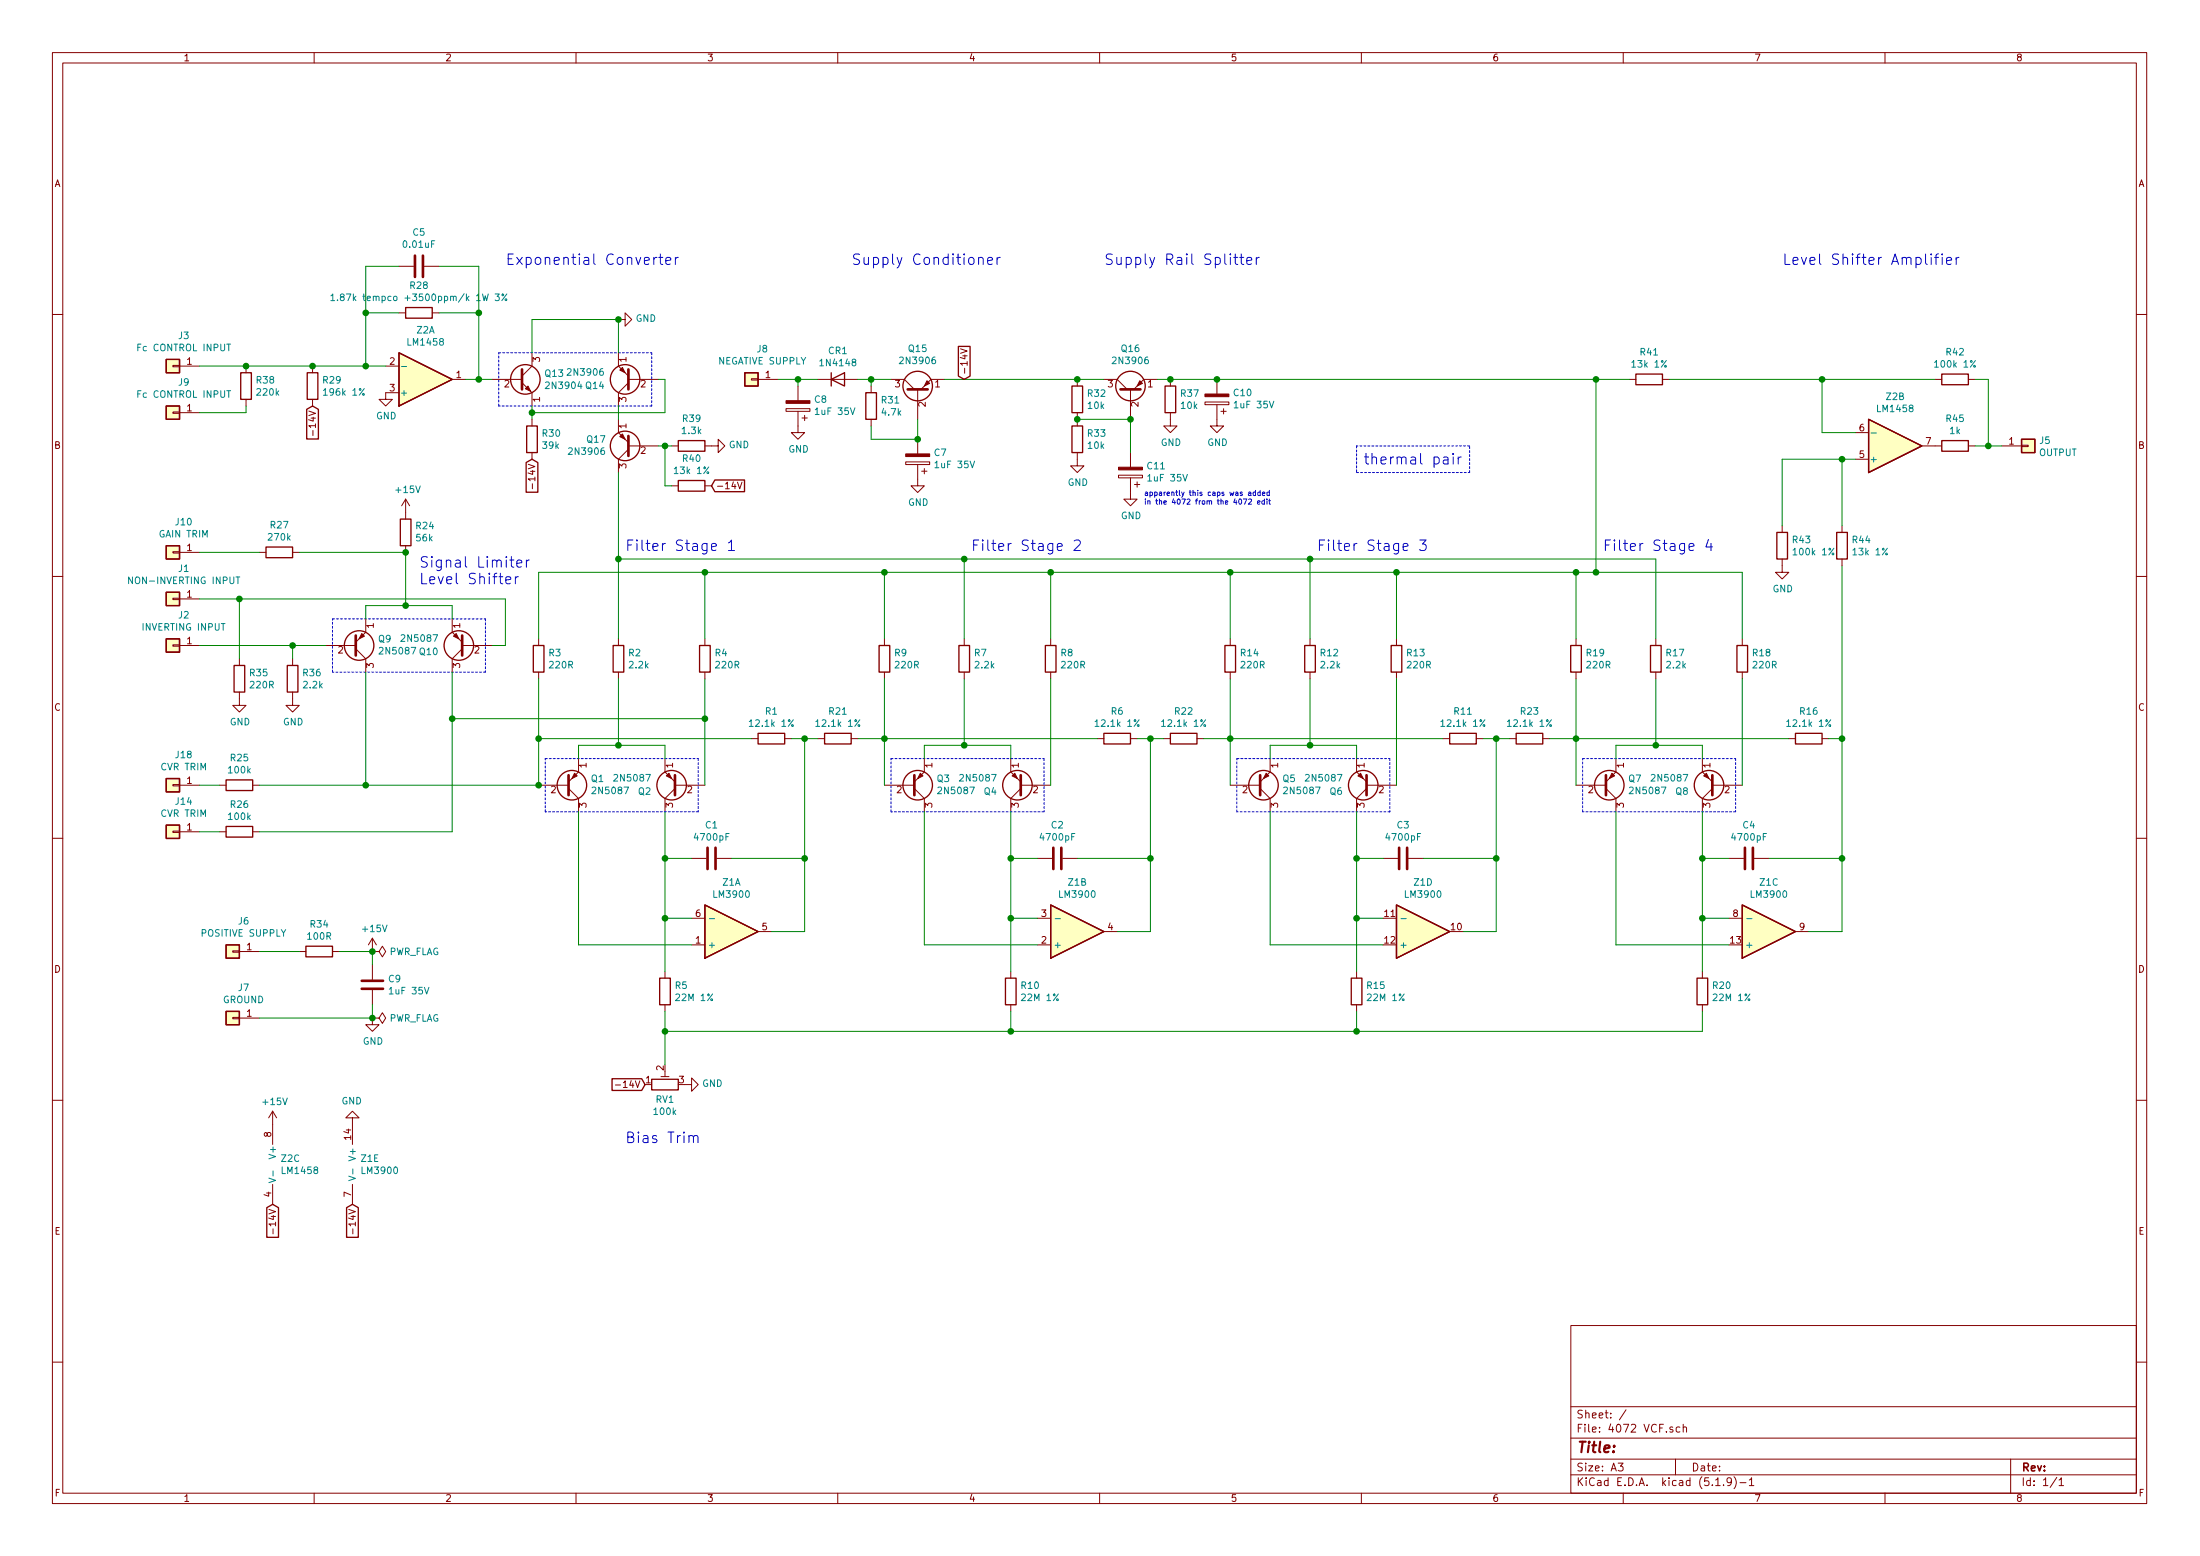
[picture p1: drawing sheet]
<svg xmlns="http://www.w3.org/2000/svg" width="420mm" height="297mm" viewBox="0 0 420 297" stroke-linecap="round" stroke-linejoin="round" font-family="sans-serif">
<g fill="none" stroke="#840000" stroke-width=".19">
<path d="M10 10h400v277h-400zM12 12h396v273.1h-396zM60 10v2M110 10v2M160 10v2M210 10v2M260 10v2M310 10v2M360 10v2M76.2 59.7h1.3M76.2 50.8h2.8M81 50.8h2.8"/>
<path d="M82.5 59.7h1.3M10 60h2M33 69.8h1.3v.2h-1.3zM33 78.6h1.3v.3h-1.3zM34.3 69.9h3.8M34.3 78.8h3.8M47 69.9v1.3M47 76.2v1.3M59.7 69.9v1.3M59.7 76.2v1.3M73.7 69.9h2.5M76.2 75h-2.5v1.2h1.2l-1.2 1.3-1.3-1.3h1.3"/>
<path d="M86.4 72.4h2.5M94 72.4h5.7M99.7 73.1l1.9 1.9v2.5M101.6 67.3v2.6l-1.9 1.9M118.1 67.3v2.6l1.9 1.9M118.1 61h1.3v-1.3l1.2 1.3-1.2 1.3v-1.3M120 72.4h5.7M120 73.1l-1.9 1.9v2.5M143.5 72.3h1.3v.3h-1.3zM144.8 72.4h3.8M150.1 78h4.6v.5h-4.6zM152.4 78.5v4.1h1.3l-1.3 1.3-1.3-1.3h1.3"/>
<path d="M152.4 73.7v2.8M153.2 79.8h1M153.7 79.3v1M156.2 72.4h7.6M166.4 73.7v1.3M170.2 72.4h2.5l1.9 1.9M175.3 74.3v5.7M180.3 72.4h-2.5l-1.9 1.9M183.4 66.6l1.3 .4-1.3 .4M205.7 72.4v1.3M205.7 78.8v2.5M210.8 72.4h2.6l1.9 1.9"/>
<path d="M215.9 74.3v5.7M221 72.4h-2.6l-1.9 1.9M223.5 78.8v2.5h1.3l-1.3 1.3-1.3-1.3h1.3M223.5 72.4v1.3M230.1 76.7h4.6v.6h-4.6zM232.4 77.3v4h1.3l-1.3 1.3-1.3-1.3h1.3M232.4 72.4v2.8M233.2 78.5h1M233.7 78v1M311.1 72.4h1.3M317.5 72.4h1.3M369.6 72.4h1.2"/>
<path d="M375.9 72.4h1.3M408 60h2M59.8 82.2v.9M77.5 95.3v3.8M77.5 95.3l-.8 1.3M77.5 95.3l.7 1.3M101.6 80v1.3M101.6 86.4v1.3M101.7 92.3v1M118.1 80v2.6l1.9 1.9M120 85.8l-1.9 1.9v2.5M120 85.1h5.7"/>
<path d="M128.3 85.1h1.2M128.3 92.7h1.2M134.6 85.1h2.6v-1.2l1.2 1.2-1.2 1.3v-1.3M134.6 92.7h1.3M140.8 92l.5 1.3 .4-1.3M166.4 80v1.3M173 88.2h4.5v.5h-4.5zM175.3 88.7v4h1.2l-1.2 1.3-1.3-1.3h1.3M175.3 83.9v2.8M176 90h1M176.5 89.4v1.1M205.7 86.4v2.5h1.3l-1.3 1.3-1.2-1.3h1.2"/>
<path d="M213.6 90.7h4.6v.5h-4.6zM215.9 91.2v4.1h1.3l-1.3 1.3-1.3-1.3h1.3M215.9 86.4v2.8M216.7 92.5h1M217.2 92v1M354.3 87.7h2.6M354.3 82.6h2.6M367 85.1h3.8M375.9 85.1h1.3M382.3 85.1h3.8M386.1 85h1.2v.3h-1.2zM10 110h2"/>
<path d="M33 114.2h1.3v.3h-1.3zM33 105.3h1.3v.3h-1.3zM34.3 105.4h3.8M34.3 114.3h3.8M49.5 105.4h1.3M55.9 105.4h1.2M69.8 118.1v2.6l-1.9 1.9M77.5 104.2v1.2M86.4 118.1v2.6l1.9 1.9M340.4 106.7v2.6h1.2l-1.2 1.2-1.3-1.2h1.3M340.4 100.4v1.2M351.8 100.4v1.2"/>
<path d="M351.8 106.7v1.3M408 110h2M33 123.1h1.3v.3h-1.3zM34.3 123.2h3.8M45.7 132.1v2.6h1.3l-1.3 1.2-1.3-1.2h1.3M45.7 125.8v1.2M55.9 132.1v2.6h1.2l-1.2 1.2-1.3-1.2h1.3M55.9 125.8v1.2M62.2 123.2h5.7M67.9 123.9l1.9 1.9v2.5M88.3 123.2h5.7M88.3 123.9l-1.9 1.9v2.5"/>
<path d="M102.9 122v1.2M102.9 128.3v1.3M118.1 122v1.2M118.1 128.3v1.3M134.6 122v1.2M134.6 128.3v1.3M168.9 122v1.2M168.9 128.3v1.3M184.1 122v1.2M184.1 128.3v1.3M200.7 122v1.2M200.7 128.3v1.3"/>
<path d="M234.9 122v1.2M234.9 128.3v1.3M250.2 122v1.2M250.2 128.3v1.3M266.7 122v1.2M266.7 128.3v1.3M301 122v1.2M301 128.3v1.3M316.2 122v1.2M316.2 128.3v1.3M332.7 122v1.2M332.7 128.3v1.3"/>
<path d="M33 149.8h1.3v.2h-1.3zM33 158.7h1.3v.2h-1.3zM34.3 149.9h3.8M34.3 158.8h3.8M41.9 149.9h1.3M41.9 158.8h1.3M48.3 149.9h1.2M48.3 158.8h1.2M102.9 149.9h5.7M108.6 150.5l1.9 1.9v2.6M110.5 144.8v2.6l-1.9 1.9M127 144.8v2.6l1.9 1.9"/>
<path d="M128.9 149.9h5.7M128.9 150.5l-1.9 1.9v2.6M143.5 141h1.3M149.9 141h1.2M156.2 141h1.3M162.6 141h1.2M168.9 149.9h5.7M174.6 150.5l1.9 1.9v2.6M176.5 144.8v2.6l-1.9 1.9M193 144.8v2.6l1.9 1.9M194.9 149.9h5.8M194.9 150.5l-1.9 1.9v2.6"/>
<path d="M209.5 141h1.3M215.9 141h1.3M222.2 141h1.3M228.6 141h1.3M234.9 149.9h5.8M240.7 150.5l1.9 1.9v2.6M242.6 144.8v2.6l-1.9 1.9M259.1 144.8v2.6l1.9 1.9M261 149.9h5.7M261 150.5l-1.9 1.9v2.6M275.6 141h1.3M281.9 141h1.3"/>
<path d="M288.3 141h1.3M294.6 141h1.3M301 149.9h5.7M306.7 150.5l1.9 1.9v2.6M308.6 144.8v2.6l-1.9 1.9M325.1 144.8v2.6l1.9 1.9M327 149.9h5.7M327 150.5l-1.9 1.9v2.6M341.6 141h1.3M348 141h1.2M10 160h2M71.1 179.1l-.7 1.3"/>
<path d="M71.1 179.1v2.5M71.1 179.1l.8 1.3M132.1 163.9h2.8M132.1 175.3h2.5M136.9 163.9h2.8M144.8 177.8h2.5M198.1 163.9h2.8M198.1 175.3h2.6M202.9 163.9h2.8M210.8 177.8h2.6M264.2 163.9h2.8M269 163.9h2.8"/>
<path d="M330.2 163.9h2.8M330.2 175.3h2.5M335 163.9h2.8M342.9 177.8h2.5M408 160h2M44.4 181.5h1.3v.3h-1.3zM44.4 194.2h1.3v.3h-1.3zM45.7 181.6h3.8M45.7 194.3h3.8M57.1 181.6h1.3M63.5 181.6h1.3M71.1 194.3h1.3l.6-1 .7 1-.7 1.1-.6-1.1"/>
<path d="M71.1 194.3h.1M71.1 181.6h1.3l.6-1 .7 1-.7 1.1-.6-1.1M71.1 181.6h.1M71.1 194.3v1.3h1.3l-1.3 1.3-1.3-1.3h1.3M71.1 184.2v2.8M71.1 189v2.8M127 185.5v1.2M127 191.8v1.3M132.1 180.4h2.5M193 185.5v1.2M193 191.8v1.3M198.1 180.4h2.6"/>
<path d="M259.1 185.5v1.2M259.1 191.8v1.3M325.1 185.5v1.2M325.1 191.8v1.3M10 210h2M52.1 212.1l-.8 1.3M52.1 212.1v6.4M52.1 212.1l.7 1.3M67.3 213.4h1.3l-1.3-1.3-1.3 1.3h1.3v5.1M117.5 207.1h1M126.2 205.5h1.6M127 204.5v1"/>
<path d="M130.8 207h1.3v-1.2l1.2 1.2-1.2 1.3v-1.3M408 210h2M52.1 226.1v3.8M52.1 234.6v.9M67.3 226.1v3.8M67.4 234.6v.9M300 253h108v32.1h-108zM10 260h2M300 278.5h108M300 274.5h108M300 268.5h108M309 279.3h1l-.5 .6 .4 .1v.7l-.2 .1-.7-.1"/>
<path d="M310.5 269.1l-1.2 2M319.5 272.5l-.4-.1-.2 .2 .1 .2 .5 .2v.3h-.6M320 278.5v3M320.8 272.5l-.4-.1-.3 .3 .1 .6 .2 .1 .4-.1M321.5 272.5l.2-.1 .3 .1 .1 .9M321.5 271.9v1.5M384 278.5v6.6M408 260h2M60 285.1v1.9M110 285.1v1.9M160 285.1v1.9M210 285.1v1.9"/>
<path d="M260 285.1v1.9M300 281.5h108M310 285.1v1.9M327.7 283.6h.8M329.2 283.5v.1M330.7 282.7l-.3 .3h-.5l-.1-.3 .1-.5 .5-.1 .3 .3-.1 .8-.3 .4h-.4M331.2 281.9a1.71 1.71 0 0 1 0 2.3M332.3 283h1.2M334.1 282.5l.4-.4v1.5M334.1 283.6h.8M360 285.1v1.9M392.8 282l-1.3 2"/>
<path d="M393.2 282.5l.5-.4v1.5M393.2 283.6h.9"/>
</g>
<g fill="none" stroke="#840000" stroke-width=".25">
<path d="M77.5 58.7h5v2h-5zM31.7 68.6h2.6v2.6h-2.6zM31.7 77.5h2.6v2.5h-2.6zM46 71.2h2v5h-2zM58.6 78.1l1.1-.6 1.1 .6v5.7h-2.2zM58.7 71.2h2v5h-2zM76.2 67.3l10.2 5.1-10.2 5.1zM142.2 71.2h2.6v2.5h-2.6zM158.7 72.4l2.6-1.2v2.5zM158.7 71.2v2.5M165.4 75h2v5h-2zM183 66.1h2.3v5.7l-1.2 .6-1.1-.6z"/>
<path d="M204.7 73.7h2.1v5.1h-2.1zM222.5 73.7h2v5.1h-2zM312.4 71.4h5.1v2h-5.1zM370.8 71.4h5.1v2h-5.1zM76.5 99.1h2v5.1h-2zM100.5 88.3l1.1-.6 1.1 .6v5.7h-2.2zM100.6 81.3h2v5.1h-2zM129.5 84.1h5.1v2h-5.1zM129.5 91.7h5.1v2.1h-5.1zM136.5 91.6h5.7v2.3h-5.7l-.6-1.2zM204.7 81.3h2.1v5.1h-2.1zM356.9 80l10.1 5.1-10.1 5.1z"/>
<path d="M370.8 84.1h5.1v2h-5.1zM386.1 83.9h2.5v2.5h-2.5zM31.7 113.1h2.6v2.5h-2.6zM31.7 104.2h2.6v2.5h-2.6zM50.8 104.4h5.1v2.1h-5.1zM339.3 101.6h2.1v5.1h-2.1zM350.8 101.6h2v5.1h-2zM31.7 122h2.6v2.5h-2.6zM44.7 127h2v5.1h-2zM54.9 127h2v5.1h-2zM101.9 123.2h2v5.1h-2zM117.1 123.2h2v5.1h-2z"/>
<path d="M133.6 123.2h2v5.1h-2zM144.8 140h5.1v2h-5.1zM157.5 140h5.1v2h-5.1zM167.9 123.2h2v5.1h-2zM183.1 123.2h2.1v5.1h-2.1zM199.6 123.2h2.1v5.1h-2.1zM210.8 140h5.1v2h-5.1zM223.5 140h5.1v2h-5.1zM233.9 123.2h2.1v5.1h-2.1zM249.2 123.2h2v5.1h-2zM265.7 123.2h2v5.1h-2zM276.9 140h5v2h-5z"/>
<path d="M289.6 140h5v2h-5zM300 123.2h2v5.1h-2zM315.2 123.2h2v5.1h-2zM331.7 123.2h2.1v5.1h-2.1zM342.9 140h5.1v2h-5.1zM31.7 148.6h2.6v2.6h-2.6zM31.7 157.5h2.6v2.6h-2.6zM43.2 157.8h5.1v2h-5.1zM43.2 148.9h5.1v2h-5.1zM134.6 172.8l10.2 5-10.2 5.1zM200.7 172.8l10.1 5-10.1 5.1zM266.7 172.8l10.2 5-10.2 5.1z"/>
<path d="M332.7 172.8l10.2 5-10.2 5.1zM43.2 180.4h2.5v2.5h-2.5zM43.2 193.1h2.5v2.5h-2.5zM58.4 180.6h5.1v2.1h-5.1zM126 186.7h2v5.1h-2zM192 186.7h2.1v5.1h-2.1zM258.1 186.7h2v5.1h-2zM324.1 186.7h2v5.1h-2zM116.9 205.9h5.7l.6 1.1-.6 1.2h-5.7zM124.5 206h5v2.1h-5zM51 230.5l1.1-.6 1.1 .6v5.7h-2.2zM66.2 230.5l1.1-.6 1.1 .6v5.7h-2.2z"/>
<circle cx="100.3" cy="72.4" r="2.82"/>
<circle cx="119.4" cy="72.4" r="2.82"/>
<circle cx="175.3" cy="73.7" r="2.82"/>
<circle cx="215.9" cy="73.7" r="2.82"/>
<circle cx="119.4" cy="85.1" r="2.82"/>
<circle cx="68.6" cy="123.2" r="2.82"/>
<circle cx="87.6" cy="123.2" r="2.82"/>
<circle cx="109.2" cy="149.9" r="2.82"/>
<circle cx="128.3" cy="149.9" r="2.82"/>
<circle cx="175.3" cy="149.9" r="2.82"/>
<circle cx="194.3" cy="149.9" r="2.82"/>
<circle cx="241.3" cy="149.9" r="2.82"/>
<circle cx="260.3" cy="149.9" r="2.82"/>
<circle cx="307.3" cy="149.9" r="2.82"/>
<circle cx="326.4" cy="149.9" r="2.82"/>
</g>
<g fill="none" stroke="#840000" stroke-width=".51">
<path d="M79.2 48.8v4.1M80.8 48.8v4.1M99.7 70.5v3.8M120 70.5v3.8M173.4 74.3h3.8M214 74.3h3.8M120 83.2v3.8M67.9 121.3v3.8M88.3 121.3v3.8M108.6 148v3.8M128.9 148v3.8M174.6 148v3.8"/>
<path d="M194.9 148v3.8M240.7 148v3.8M261 148v3.8M306.7 148v3.8M327 148v3.8M135.1 161.8v4.1M136.7 161.8v4.1M201.2 161.8v4.1M202.7 161.8v4.1M267.2 161.8v4.1M268.7 161.8v4.1M333.2 161.8v4.1"/>
<path d="M334.8 161.8v4.1M69.1 188.8h4.1M69.1 187.2h4.1"/>
</g>
<g fill="#840000" stroke="#840000" stroke-width=".19">
<path d="M241.8 147.6l.5 .5-1 .5z"/>
<path d="M230.1 75.2h4.6v.5h-4.6z"/>
<path d="M259.3 148.1l.5-.5 .5 1z"/>
<path d="M307.8 147.6l.6 .5-1.1 .5z"/>
<path d="M325.4 148.1l.5-.5 .5 1z"/>
<path d="M150.1 76.5h4.6v.5h-4.6z"/>
<path d="M173 86.7h4.5v.5h-4.5z"/>
<path d="M69.1 120.9l.5 .5-1 .6z"/>
<path d="M86.6 121.4l.5-.5 .5 1.1z"/>
<path d="M213.6 89.2h4.6v.5h-4.6z"/>
<path d="M217.7 72.7l.5 .5-1 .5z"/>
<path d="M118.4 70.6l.5-.5 .5 1.1z"/>
<path d="M127.3 148.1l.5-.5 .5 1z"/>
<path d="M109.7 147.6l.5 .5-1 .5z"/>
<path d="M100.3 74.2l.5-.5 .5 1z"/>
<path d="M193.3 148.1l.5-.5 .5 1z"/>
<path d="M175.8 147.6l.5 .5-1 .5z"/>
<path d="M118.4 83.3l.5-.5 .5 1.1z"/>
<path d="M177 72.7l.5 .5-1 .5z"/>
</g>
<g fill="none" stroke="#008484" stroke-width=".19">
<path d="M63.2 56.5l.4-.4v1.3M63.2 57.4h.7M64.5 57.3v.1M65.3 56.7l-.3-.1v-.4l.5-.1 .2 .3v.2l-.6 .1-.1 .2v.4l.3 .1 .3-.1 .1-.1v-.3l-.2-.2M94.6 56.1h.8l-.5 .5 .4 .1v.6l-.2 .1-.5-.1M95.9 56.2h.2v.2h-.2zM96.8 56.1l-1 1.3M76.7 70h1M357.4 82.7h.9M25.3 110.1v1.3l-.7-1.3v1.3M45.1 110.1h.7M143.1 137.8l.4-.4v1.3"/>
<path d="M143.1 138.7h.7M151.5 137.4l-1 1.3M155.8 137.8l.4-.4v1.3M155.8 138.7h.7M164.2 137.4l-1 1.3M209.1 137.8l.4-.4v1.3M209.1 138.7h.8M217.6 137.4l-1 1.3M221.8 137.8l.4-.4v1.3M221.8 138.7h.8M230.3 137.4l-1 1.3M275.2 137.8l.3-.4v1.3"/>
<path d="M275.2 138.7h.7M283.6 137.4l-1 1.3M287.9 137.8l.3-.4v1.3M287.9 138.7h.7M296.3 137.4l-1 1.3M341.2 137.8l.4-.4v1.3M341.2 138.7h.8M349.6 137.4l-.9 1.3M135.5 175.4h1M201.5 175.4h1M267.6 175.4h1M333.6 175.4h1"/>
<path d="M51.4 224.9l1.2 .4-1.2 .5M52.1 223.5v1M66.6 224.5l1.3 .5-1.3 .4M67.4 223.2v.9"/>
<circle cx="96.6" cy="57.2" r=".18"/>
<circle cx="151.3" cy="138.5" r=".18"/>
<circle cx="164" cy="138.5" r=".18"/>
<circle cx="217.4" cy="138.5" r=".18"/>
<circle cx="230.1" cy="138.5" r=".18"/>
<circle cx="283.4" cy="138.5" r=".18"/>
<circle cx="296.1" cy="138.5" r=".18"/>
<circle cx="349.5" cy="138.5" r=".18"/>
</g>
<g fill="#ffffc2" stroke="#ffffc2" stroke-width=".19">
<path d="M142.2 71.2h2.6v2.5h-2.6z"/>
<path d="M356.9 80l10.1 5.1-10.1 5.1z"/>
<path d="M76.2 67.3l10.2 5.1-10.2 5.1z"/>
<path d="M31.7 113.1h2.6v2.5h-2.6z"/>
<path d="M31.7 122h2.6v2.5h-2.6z"/>
<path d="M31.7 148.6h2.6v2.6h-2.6z"/>
<path d="M31.7 157.5h2.6v2.6h-2.6z"/>
<path d="M43.2 180.4h2.5v2.5h-2.5z"/>
<path d="M43.2 193.1h2.5v2.5h-2.5z"/>
<path d="M386.1 83.9h2.5v2.5h-2.5z"/>
<path d="M31.7 68.6h2.6v2.6h-2.6z"/>
<path d="M31.7 77.5h2.6v2.5h-2.6z"/>
<path d="M134.6 172.8l10.2 5-10.2 5.1z"/>
<path d="M200.7 172.8l10.1 5-10.1 5.1z"/>
<path d="M332.7 172.8l10.2 5-10.2 5.1z"/>
<path d="M266.7 172.8l10.2 5-10.2 5.1z"/>
<path d="M31.7 104.2h2.6v2.5h-2.6z"/>
</g>
<g fill="none" stroke="#0000c2" stroke-width=".19" stroke-dasharray=".4 .4">
<path d="M95.2 67.3h29.3M95.2 77.5v-10.2M124.5 77.5h-29.3M124.5 67.3v10.2M259.1 85.1v5.1M259.1 90.2h21.6M280.7 90.2v-5.1M280.7 85.1h-21.6M63.5 118.1h29.2M92.7 118.1v10.2M63.5 128.3v-10.2M92.7 128.3h-29.2"/>
<path d="M104.1 144.8h29.2M104.1 155v-10.2M133.3 144.8v10.2M133.3 155h-29.2M170.2 144.8h29.2M170.2 155v-10.2M199.4 144.8v10.2M199.4 155h-29.2M236.2 144.8h29.2M236.2 155v-10.2M265.4 144.8v10.2M265.4 155h-29.2"/>
<path d="M302.3 155v-10.2M302.3 144.8h29.2M331.5 155h-29.2M331.5 144.8v10.2"/>
</g>
<g fill="none" stroke="#008400" stroke-width=".19">
<path d="M69.8 59.7h6.4M76.2 50.8h-6.4v19.1M83.8 50.8h7.6v21.6M83.8 59.7h7.6M38.1 69.9h35.6M47 77.5v1.3h-8.9M88.9 72.4h5.1M101.6 67.3v-6.3h16.5v6.3M101.6 77.5v2.5M118.1 77.5v2.5M125.7 72.4h1.3v6.4h-25.4M148.6 72.4h7.6"/>
<path d="M152.4 72.4v1.3M163.8 72.4h6.4M166.4 72.4v1.3M180.3 72.4h30.5M221 72.4h90.1M304.8 72.4v36.9M318.8 72.4h50.8M348 72.4v10.2h6.3M377.2 72.4h2.5v12.7M118.1 90.2v31.8M125.7 85.1h2.6M127 85.1v7.6h1.3"/>
<path d="M175.3 80v3.9h-8.9v-2.6M205.7 80h10.2v6.4M351.8 87.7v12.7M354.3 87.7h-13.9v12.7M377.2 85.1h5.1M38.1 114.3h58.4v8.9h-2.5M38.1 105.4h11.4M45.7 114.3v11.5M57.1 105.4h20.4v10.2M69.8 118.1v-2.5h16.6v2.5M118.1 106.7h198.1v15.3M134.6 109.3v12.7"/>
<path d="M168.9 109.3v12.7M184.1 106.7v15.3M200.7 109.3v12.7M234.9 109.3v12.7M250.2 106.7v15.3M266.7 109.3v12.7M301 109.3v12.7M351.8 108v69.8h-6.4M38.1 123.2h24.1M55.9 123.2v2.6M69.8 128.3v21.6M86.4 128.3v30.5h-36.9"/>
<path d="M86.4 137.2h48.2M102.9 122v-12.7h229.8v12.7M102.9 129.6v20.3h-53.4M118.1 129.6v12.7M134.6 129.6v20.3M168.9 129.6v20.3M184.1 129.6v12.7M200.7 129.6v20.3M234.9 129.6v20.3M250.2 129.6v12.7M266.7 129.6v20.3M301 129.6v20.3"/>
<path d="M316.2 129.6v12.7M332.7 129.6v20.3M38.1 158.8h3.8M38.1 149.9h3.8M102.9 141h40.6M110.5 144.8v-2.5h16.5v2.5M110.5 155v25.4h21.6M127 155v30.5M151.1 141h5.1M153.7 141v36.8h-6.4M163.8 141h45.7M176.5 144.8v-2.5h16.5v2.5"/>
<path d="M176.5 155v25.4h21.6M193 155v30.5M217.2 141h5M219.7 141v36.8h-6.3M229.9 141h45.7M242.6 144.8v-2.5h16.5v2.5M242.6 155v25.4h21.6M259.1 155v30.5M283.2 141h5.1M285.7 141v36.8h-6.3M295.9 141h45.7M308.6 155v25.4h21.6"/>
<path d="M308.6 144.8v-2.5h16.5v2.5M325.1 155v30.5M349.2 141h2.6M127 163.9h5.1M127 175.3h5.1M139.7 163.9h14M193 163.9h5.1M193 175.3h5.1M205.7 163.9h14M259.1 163.9h5.1M259.1 175.3h5.1M271.8 163.9h13.9"/>
<path d="M325.1 163.9h5.1M325.1 175.3h5.1M337.8 163.9h14M49.5 181.6h7.6M64.8 181.6h6.3v2.6M71.1 191.8v2.5h-21.6M127 193.1v10.1M193 193.1v3.8M259.1 193.1v3.8M325.1 193.1v3.8h-198.1"/>
</g>
<g fill="none" stroke="#0000c2" stroke-width=".19">
<path d="M125.5 49.1l-.4 .1-.2 .3M125.8 49.1h.8M126.1 48.5v1.7l.1 .2 .4 .1M127.2 49.8l.9-.2-.1-.4-.5-.1-.3 .3 .1 1 .2 .1 .5-.1M129 49.1v1.4M129.5 49.1l-.3 .1-.2 .3M186.9 49.3a.52 .52 0 0 1 .8-.1l.1 1.3M188.6 49.8l1-.2-.1-.4-.6-.1-.3 .3 .1 1 .2 .1 .6-.1M190.4 49.1v1.4M191 49.1l-.4 .1-.2 .3M235.6 49.1h.8M235.9 48.5v1.7l.1 .2 .4 .1"/>
<path d="M236.8 49.1h.7M237.1 48.5v1.7l.1 .2 .3 .1M238.1 49.8l1-.2-.1-.4-.6-.1-.3 .3 .1 1 .2 .1 .6-.1M239.9 49.1v1.4M240.5 49.1l-.4 .1-.2 .3M368.8 48.5l-.1 .1h.2l-.1-.1v.2M368.8 49.1v1.4M369.5 49.1h.7M370.2 48.5l-.4 .1-.1 .2v1.7M370.9 48.5l-.1 .1h.2l-.1-.1v.2M370.9 49.1v1.4M371.8 49.8l.9-.2-.1-.4-.5-.1-.3 .3 .1 1 .2 .1 .5-.1"/>
<path d="M373.6 49.1v1.4M374.1 49.1l-.3 .1-.2 .3M237.5 95.3h.6l-.4 1M238.5 94h.3l.1 .6M238.5 95.3h.3l.2 .2-.6 .8h.6M238.9 94.2l-.5 .1 .2 .3h.3M239.8 94l-.3-.1-.2 .2 .1 .5h.4M239.8 93.6v1M240.2 95.9l.4-.1v-.2h-.3l-.1 .1v.5h.4M240.7 94l-.3-.1-.2 .2 .1 .5h.4M240.7 93.6v1M241.1 94.3l.5-.1-.1-.2-.3-.1-.1 .2v.5h.4"/>
<path d="M241.5 95.6h-.3l-.2 .2 .1 .4h.4M241.5 95.3v1M242 95.3h.1M242 95.6v.7M242.3 95.6h.3M242.4 94l-.3-.1-.1 .2v.5h.4M242.4 95.3v.8l.2 .2M242.4 93.6v1M275.7 87.3l.2-.1 .6 .1 .1 1.3M276.6 87.7l-.7 .1a.39 .39 0 0 0-.3 .4 .39 .39 0 0 0 .3 .4l.7-.1M277.5 86.6l-.1 .1h.2l-.1-.1v.2M277.5 87.2v1.4"/>
<path d="M278.5 87.2v1.4M279 87.2l-.3 .1-.2 .3M96.6 110.8l1-.2-.1-.4-.6-.1-.3 .3 .1 .9 .2 .1 .6-.1M97.4 106.9h.7M97.7 106.3v1.7v.2l.4 .1M98.4 110.1v1.3M98.7 107.6l1-.2-.1-.4-.6-.1-.3 .3 .1 1 .2 .1 .6-.1M99 110.1l-.4 .1-.2 .3M100.5 106.9v1.4M101.1 106.9l-.4 .1-.2 .3M135.9 104.4l.9-.2-.1-.4-.5-.1-.3 .3 .1 1 .2 .1 .5-.1M139.1 103.6l.6-.5v2"/>
<path d="M139.1 105.1h1.2M205.2 103.3l.3-.2h.4l.3 .2 .1 .3-.1 .3-1.1 1.2h1.2M271.1 103.1h1.3l-.7 .7a.59 .59 0 0 1 .7 .4v.5l-.4 .4h-.6l-.3-.2M326.3 103l-.5 1.4h1.3M326.8 103.7v1.4M131.6 217a.5 .5 0 0 1 .8 .1v1M132.4 217.1l.3-.3 .5 .1 .1 1.2"/>
</g>
<g fill="#008400" stroke="#008400" stroke-width=".25">
<circle cx="285.7" cy="163.9" r=".51"/>
<circle cx="219.7" cy="163.9" r=".51"/>
<circle cx="250.2" cy="106.7" r=".51"/>
<circle cx="101.6" cy="78.8" r=".51"/>
<circle cx="193" cy="175.3" r=".51"/>
<circle cx="91.4" cy="72.4" r=".51"/>
<circle cx="250.2" cy="142.3" r=".51"/>
<circle cx="153.7" cy="163.9" r=".51"/>
<circle cx="304.8" cy="109.3" r=".51"/>
<circle cx="351.8" cy="141" r=".51"/>
<circle cx="69.9" cy="149.9" r=".51"/>
<circle cx="102.9" cy="149.9" r=".51"/>
<circle cx="304.8" cy="72.4" r=".51"/>
<circle cx="134.6" cy="137.2" r=".51"/>
<circle cx="168.9" cy="109.3" r=".51"/>
<circle cx="184.2" cy="106.7" r=".51"/>
<circle cx="351.8" cy="163.9" r=".51"/>
<circle cx="47" cy="69.9" r=".51"/>
<circle cx="193" cy="163.9" r=".51"/>
<circle cx="127" cy="175.3" r=".51"/>
<circle cx="134.6" cy="109.3" r=".51"/>
<circle cx="127" cy="163.9" r=".51"/>
<circle cx="127" cy="85.1" r=".51"/>
<circle cx="118.1" cy="106.7" r=".51"/>
<circle cx="316.2" cy="142.3" r=".51"/>
<circle cx="215.9" cy="80" r=".51"/>
<circle cx="168.9" cy="141" r=".51"/>
<circle cx="153.7" cy="141" r=".51"/>
<circle cx="166.4" cy="72.4" r=".51"/>
<circle cx="348" cy="72.4" r=".51"/>
<circle cx="152.4" cy="72.4" r=".51"/>
<circle cx="77.5" cy="115.6" r=".51"/>
<circle cx="77.5" cy="105.4" r=".51"/>
<circle cx="301" cy="141" r=".51"/>
<circle cx="118.1" cy="61" r=".51"/>
<circle cx="259.1" cy="196.9" r=".51"/>
<circle cx="285.7" cy="141" r=".51"/>
<circle cx="235" cy="141" r=".51"/>
<circle cx="219.7" cy="141" r=".51"/>
<circle cx="71.1" cy="181.6" r=".51"/>
<circle cx="127" cy="196.9" r=".51"/>
<circle cx="175.3" cy="83.9" r=".51"/>
<circle cx="200.7" cy="109.3" r=".51"/>
<circle cx="301" cy="109.3" r=".51"/>
<circle cx="223.5" cy="72.4" r=".51"/>
<circle cx="71.1" cy="194.3" r=".51"/>
<circle cx="205.7" cy="72.4" r=".51"/>
<circle cx="205.7" cy="80" r=".51"/>
<circle cx="325.1" cy="163.9" r=".51"/>
<circle cx="259.1" cy="163.9" r=".51"/>
<circle cx="351.8" cy="87.7" r=".51"/>
<circle cx="91.4" cy="59.7" r=".51"/>
<circle cx="259.1" cy="175.3" r=".51"/>
<circle cx="232.4" cy="72.4" r=".51"/>
<circle cx="102.9" cy="141" r=".51"/>
<circle cx="235" cy="109.3" r=".51"/>
<circle cx="184.2" cy="142.3" r=".51"/>
<circle cx="45.7" cy="114.3" r=".51"/>
<circle cx="86.4" cy="137.2" r=".51"/>
<circle cx="69.9" cy="59.7" r=".51"/>
<circle cx="55.9" cy="123.2" r=".51"/>
<circle cx="325.1" cy="175.3" r=".51"/>
<circle cx="59.7" cy="69.9" r=".51"/>
<circle cx="69.9" cy="69.9" r=".51"/>
<circle cx="379.7" cy="85.1" r=".51"/>
<circle cx="118.1" cy="142.3" r=".51"/>
<circle cx="193" cy="196.9" r=".51"/>
<circle cx="266.7" cy="109.3" r=".51"/>
</g>
<g font-size="2.8" fill="#0000c2">
<text x="96.5" y="50.6">Exponential Converter</text>
<text x="162.6" y="50.6">Supply Conditioner</text>
<text x="210.8" y="50.6">Supply Rail Splitter</text>
<text x="340.4" y="50.6">Level Shifter Amplifier</text>
<text x="260.3" y="88.7">thermal pair</text>
<text x="119.4" y="105.2">Filter Stage 1</text>
<text x="185.4" y="105.2">Filter Stage 2</text>
<text x="251.5" y="105.2">Filter Stage 3</text>
<text x="306.1" y="105.2">Filter Stage 4</text>
<text x="80" y="108.4">Signal Limiter</text>
<text x="80" y="111.5">Level Shifter</text>
<text x="119.4" y="218.2">Bias Trim</text>
</g>
<text font-size="2.8" fill="#840000" x="301" y="277.3">Title:</text>
<g font-size="2.1" fill="#840000">
<text x="301" y="273.5">File: 4072 VCF.sch</text>
<text x="301" y="270.8">Sheet: /</text>
<text x="301" y="280.9">Size: A3</text>
<text x="323" y="280.9">Date:</text>
<text x="386" y="280.9">Rev:</text>
<text x="301" y="283.7">KiCad E.D.A. kicad (5.1.9)-1</text>
<text x="386" y="283.7">Id: 1/1</text>
</g>
<g font-size="1.8" fill="#840000">
<text x="35" y="11.7">1</text>
<text x="85" y="11.7">2</text>
<text x="135" y="11.7">3</text>
<text x="185" y="11.7">4</text>
<text x="235" y="11.7">5</text>
<text x="285" y="11.7">6</text>
<text x="335" y="11.7">7</text>
<text x="385" y="11.7">8</text>
<text x="10.4" y="35.7">A</text>
<text x="408.4" y="35.7">A</text>
<text x="35.7" y="69.6">1</text>
<text x="74.4" y="69.6">2</text>
<text x="103.1" y="69.1" transform="rotate(-90 103.1 69.1)">3</text>
<text x="119.6" y="69.1" transform="rotate(-90 119.6 69.1)">1</text>
<text x="184.8" y="71.6" transform="rotate(-90 184.8 71.6)">-14V</text>
<text x="74.4" y="74.7">3</text>
<text x="87.1" y="72.2">1</text>
<text x="96.3" y="74">2</text>
<text x="103.1" y="76.7" transform="rotate(-90 103.1 76.7)">1</text>
<text x="119.6" y="76.7" transform="rotate(-90 119.6 76.7)">3</text>
<text x="122.4" y="74">2</text>
<text x="146.2" y="72.2">1</text>
<text x="171" y="74">3</text>
<text x="176.8" y="77.7" transform="rotate(-90 176.8 77.7)">2</text>
<text x="178.6" y="74">1</text>
<text x="211.6" y="74">3</text>
<text x="217.4" y="77.7" transform="rotate(-90 217.4 77.7)">2</text>
<text x="219.2" y="74">1</text>
<text x="35.7" y="78.5">1</text>
<text x="60.3" y="82" transform="rotate(-90 60.3 82)">-14V</text>
<text x="119.6" y="81.8" transform="rotate(-90 119.6 81.8)">1</text>
<text x="355.1" y="82.3">6</text>
<text x="10.4" y="85.7">B</text>
<text x="119.6" y="89.4" transform="rotate(-90 119.6 89.4)">3</text>
<text x="122.4" y="86.7">2</text>
<text x="355.1" y="87.4">5</text>
<text x="367.8" y="84.9">7</text>
<text x="383.7" y="84.9">1</text>
<text x="408.4" y="85.7">B</text>
<text x="102.2" y="92.2" transform="rotate(-90 102.2 92.2)">-14V</text>
<text x="136.7" y="93.4">-14V</text>
<text x="35.7" y="105.2">1</text>
<text x="35.7" y="114.1">1</text>
<text x="71.4" y="119.9" transform="rotate(-90 71.4 119.9)">1</text>
<text x="87.9" y="119.9" transform="rotate(-90 87.9 119.9)">1</text>
<text x="35.7" y="123">1</text>
<text x="64.6" y="124.8">2</text>
<text x="90.6" y="124.8">2</text>
<text x="71.4" y="127.5" transform="rotate(-90 71.4 127.5)">3</text>
<text x="87.9" y="127.5" transform="rotate(-90 87.9 127.5)">3</text>
<text x="10.4" y="135.7">C</text>
<text x="408.4" y="135.7">C</text>
<text x="35.7" y="149.6">1</text>
<text x="112" y="146.6" transform="rotate(-90 112 146.6)">1</text>
<text x="128.5" y="146.6" transform="rotate(-90 128.5 146.6)">1</text>
<text x="178.1" y="146.6" transform="rotate(-90 178.1 146.6)">1</text>
<text x="194.6" y="146.6" transform="rotate(-90 194.6 146.6)">1</text>
<text x="244.1" y="146.6" transform="rotate(-90 244.1 146.6)">1</text>
<text x="260.6" y="146.6" transform="rotate(-90 260.6 146.6)">1</text>
<text x="310.1" y="146.6" transform="rotate(-90 310.1 146.6)">1</text>
<text x="326.6" y="146.6" transform="rotate(-90 326.6 146.6)">1</text>
<text x="105.2" y="151.4">2</text>
<text x="112" y="154.2" transform="rotate(-90 112 154.2)">3</text>
<text x="128.5" y="154.2" transform="rotate(-90 128.5 154.2)">3</text>
<text x="131.3" y="151.4">2</text>
<text x="171.3" y="151.4">2</text>
<text x="178.1" y="154.2" transform="rotate(-90 178.1 154.2)">3</text>
<text x="194.6" y="154.2" transform="rotate(-90 194.6 154.2)">3</text>
<text x="197.3" y="151.4">2</text>
<text x="237.3" y="151.4">2</text>
<text x="244.1" y="154.2" transform="rotate(-90 244.1 154.2)">3</text>
<text x="260.6" y="154.2" transform="rotate(-90 260.6 154.2)">3</text>
<text x="263.3" y="151.4">2</text>
<text x="303.4" y="151.4">2</text>
<text x="310.1" y="154.2" transform="rotate(-90 310.1 154.2)">3</text>
<text x="326.6" y="154.2" transform="rotate(-90 326.6 154.2)">3</text>
<text x="329.4" y="151.4">2</text>
<text x="35.7" y="158.5">1</text>
<text x="132.9" y="175">6</text>
<text x="145.6" y="177.6">5</text>
<text x="198.9" y="175">3</text>
<text x="211.6" y="177.6">4</text>
<text x="264.5" y="175">11</text>
<text x="277.2" y="177.6">10</text>
<text x="331" y="175">8</text>
<text x="343.7" y="177.6">9</text>
<text x="10.4" y="185.7">D</text>
<text x="47.1" y="181.4">1</text>
<text x="132.9" y="180.1">1</text>
<text x="198.9" y="180.1">2</text>
<text x="264.5" y="180.1">12</text>
<text x="330.5" y="180.1">13</text>
<text x="408.4" y="185.7">D</text>
<text x="47.1" y="194.1">1</text>
<text x="118.7" y="207.7">-14V</text>
<text x="123.3" y="206.8">1</text>
<text x="126.7" y="204.4" transform="rotate(-90 126.7 204.4)">2</text>
<text x="129.7" y="206.8">3</text>
<text x="51.8" y="217.1" transform="rotate(-90 51.8 217.1)">8</text>
<text x="67.1" y="217.5" transform="rotate(-90 67.1 217.5)">14</text>
<text x="51.8" y="228.5" transform="rotate(-90 51.8 228.5)">4</text>
<text x="67.1" y="228.5" transform="rotate(-90 67.1 228.5)">7</text>
<text x="10.4" y="235.7">E</text>
<text x="52.7" y="234.4" transform="rotate(-90 52.7 234.4)">-14V</text>
<text x="67.9" y="234.4" transform="rotate(-90 67.9 234.4)">-14V</text>
<text x="408.4" y="235.7">E</text>
<text x="10.5" y="285.7">F</text>
<text x="35" y="286.7">1</text>
<text x="85" y="286.7">2</text>
<text x="135" y="286.7">3</text>
<text x="185" y="286.7">4</text>
<text x="235" y="286.7">5</text>
<text x="285" y="286.7">6</text>
<text x="335" y="286.7">7</text>
<text x="385" y="286.7">8</text>
<text x="408.5" y="285.7">F</text>
</g>
<g font-size="1.8" fill="#008484">
<text x="77.2" y="47.3">0.01uF</text>
<text x="78.9" y="45">C5</text>
<text x="66" y="57.5">1.87k tempco +3500ppm/k 1W 3%</text>
<text x="78.4" y="55.2">R28</text>
<text x="34.1" y="64.7">J3</text>
<text x="78.1" y="66">LM1458</text>
<text x="79.6" y="63.7">Z2A</text>
<text x="121.4" y="61.4">GND</text>
<text x="26.6" y="67">Fc CONTROL INPUT</text>
<text x="104.2" y="71.9">Q13</text>
<text x="108.7" y="71.7">2N3906</text>
<text x="137.3" y="69.6">NEGATIVE SUPPLY</text>
<text x="144.6" y="67.3">J8</text>
<text x="156.9" y="69.9">1N4148</text>
<text x="158.3" y="67.6">CR1</text>
<text x="172.2" y="69.5">2N3906</text>
<text x="173.6" y="67.2">Q15</text>
<text x="212.8" y="69.5">2N3906</text>
<text x="214.2" y="67.2">Q16</text>
<text x="312" y="70.2">13k 1%</text>
<text x="313.3" y="67.9">R41</text>
<text x="369.9" y="70.2">100k 1%</text>
<text x="371.8" y="67.9">R42</text>
<text x="26.6" y="75.9">Fc CONTROL INPUT</text>
<text x="34.1" y="73.6">J9</text>
<text x="49" y="73.2">R38</text>
<text x="49.2" y="75.5">220k</text>
<text x="61.7" y="73.2">R29</text>
<text x="62.2" y="75.5">196k 1%</text>
<text x="76.3" y="75.6">+</text>
<text x="104.5" y="74.3">2N3904 Q14</text>
<text x="155.6" y="76.9">C8</text>
<text x="168.4" y="77">R31</text>
<text x="207.8" y="75.8">R32</text>
<text x="225.6" y="75.8">R37</text>
<text x="235.7" y="75.6">C10</text>
<text x="236.1" y="77.9">1uF 35V</text>
<text x="360.3" y="76.4">Z2B</text>
<text x="71.8" y="80">GND</text>
<text x="103.7" y="83.4">R30</text>
<text x="130.4" y="82.9">1.3k</text>
<text x="130.5" y="80.6">R39</text>
<text x="156.1" y="79.2">1uF 35V</text>
<text x="168.5" y="79.3">4.7k</text>
<text x="207.8" y="83.4">R33</text>
<text x="207.8" y="78.1">10k</text>
<text x="225.6" y="78.1">10k</text>
<text x="358.7" y="78.7">LM1458</text>
<text x="371.8" y="80.6">R45</text>
<text x="372.4" y="82.9">1k</text>
<text x="103.7" y="85.7">39k</text>
<text x="108.9" y="86.8">2N3906</text>
<text x="112.2" y="84.5">Q17</text>
<text x="130.5" y="88.2">R40</text>
<text x="139.2" y="85.6">GND</text>
<text x="150.6" y="86.4">GND</text>
<text x="178.5" y="87.1">C7</text>
<text x="178.9" y="89.4">1uF 35V</text>
<text x="207.8" y="85.7">10k</text>
<text x="219.2" y="89.6">C11</text>
<text x="221.7" y="85.1">GND</text>
<text x="230.6" y="85.1">GND</text>
<text x="357" y="88.3">+</text>
<text x="389.4" y="87.1">OUTPUT</text>
<text x="389.6" y="84.7">J5</text>
<text x="75.8" y="94.1">+15V</text>
<text x="129.1" y="90.5">13k 1%</text>
<text x="203.9" y="92.7">GND</text>
<text x="219.6" y="91.9">1uF 35V</text>
<text x="33.6" y="100.3">J10</text>
<text x="51.7" y="100.9">R27</text>
<text x="79.5" y="101">R24</text>
<text x="173.4" y="96.6">GND</text>
<text x="214.1" y="99.1">GND</text>
<text x="30.5" y="102.6">GAIN TRIM</text>
<text x="51.4" y="103.2">270k</text>
<text x="79.6" y="103.3">56k</text>
<text x="342.4" y="103.7">R43</text>
<text x="342.9" y="106">100k 1%</text>
<text x="353.8" y="103.7">R44</text>
<text x="354.2" y="106">13k 1%</text>
<text x="25.1" y="111.5">NON-INVERTING INPUT</text>
<text x="34.1" y="109.2">J1</text>
<text x="338.5" y="113.1">GND</text>
<text x="34.1" y="118.1">J2</text>
<text x="27.4" y="120.4">INVERTING INPUT</text>
<text x="72.3" y="122.6">Q9</text>
<text x="72.8" y="124.9">2N5087 Q10</text>
<text x="77" y="122.5">2N5087</text>
<text x="104.9" y="125.3">R3</text>
<text x="120.1" y="125.3">R2</text>
<text x="136.6" y="125.3">R4</text>
<text x="170.9" y="125.3">R9</text>
<text x="186.1" y="125.3">R7</text>
<text x="202.6" y="125.3">R8</text>
<text x="237" y="125.3">R14</text>
<text x="252.2" y="125.3">R12</text>
<text x="268.8" y="125.3">R13</text>
<text x="303" y="125.3">R19</text>
<text x="318.3" y="125.3">R17</text>
<text x="334.8" y="125.3">R18</text>
<text x="47.8" y="129.1">R35</text>
<text x="47.9" y="131.4">220R</text>
<text x="57.9" y="129.1">R36</text>
<text x="58" y="131.4">2.2k</text>
<text x="105.1" y="127.6">220R</text>
<text x="120.3" y="127.6">2.2k</text>
<text x="136.8" y="127.6">220R</text>
<text x="171.1" y="127.6">220R</text>
<text x="186.3" y="127.6">2.2k</text>
<text x="202.8" y="127.6">220R</text>
<text x="237.1" y="127.6">220R</text>
<text x="252.3" y="127.6">2.2k</text>
<text x="268.9" y="127.6">220R</text>
<text x="303.2" y="127.6">220R</text>
<text x="318.4" y="127.6">2.2k</text>
<text x="334.9" y="127.6">220R</text>
<text x="146.2" y="136.4">R1</text>
<text x="158.4" y="136.4">R21</text>
<text x="212.2" y="136.4">R6</text>
<text x="224.4" y="136.4">R22</text>
<text x="277.8" y="136.4">R11</text>
<text x="290.5" y="136.4">R23</text>
<text x="343.8" y="136.4">R16</text>
<text x="43.9" y="138.5">GND</text>
<text x="54.1" y="138.5">GND</text>
<text x="143.6" y="138.7">12.1k 1%</text>
<text x="156.3" y="138.7">12.1k 1%</text>
<text x="209.6" y="138.7">12.1k 1%</text>
<text x="222.3" y="138.7">12.1k 1%</text>
<text x="275.7" y="138.7">12.1k 1%</text>
<text x="288.4" y="138.7">12.1k 1%</text>
<text x="341.7" y="138.7">12.1k 1%</text>
<text x="30.8" y="147.1">CVR TRIM</text>
<text x="33.6" y="144.7">J18</text>
<text x="43.8" y="147.6">100k</text>
<text x="44.1" y="145.3">R25</text>
<text x="113" y="149.3">Q1</text>
<text x="117.6" y="149.2">2N5087</text>
<text x="179" y="149.3">Q3</text>
<text x="183.6" y="149.2">2N5087</text>
<text x="245" y="149.3">Q5</text>
<text x="249.7" y="149.2">2N5087</text>
<text x="311.1" y="149.3">Q7</text>
<text x="315.7" y="149.2">2N5087</text>
<text x="30.8" y="155.9">CVR TRIM</text>
<text x="33.6" y="153.6">J14</text>
<text x="44.1" y="154.2">R26</text>
<text x="113.4" y="151.6">2N5087</text>
<text x="121.9" y="151.7">Q2</text>
<text x="179.5" y="151.6">2N5087</text>
<text x="188" y="151.7">Q4</text>
<text x="245.5" y="151.6">2N5087</text>
<text x="254" y="151.7">Q6</text>
<text x="311.6" y="151.6">2N5087</text>
<text x="320.1" y="151.7">Q8</text>
<text x="43.8" y="156.5">100k</text>
<text x="132.8" y="160.5">4700pF</text>
<text x="134.8" y="158.2">C1</text>
<text x="198.9" y="160.5">4700pF</text>
<text x="200.8" y="158.2">C2</text>
<text x="264.9" y="160.5">4700pF</text>
<text x="266.9" y="158.2">C3</text>
<text x="331" y="160.5">4700pF</text>
<text x="332.9" y="158.2">C4</text>
<text x="136.5" y="171.4">LM3900</text>
<text x="138" y="169.1">Z1A</text>
<text x="202.5" y="171.4">LM3900</text>
<text x="204.1" y="169.1">Z1B</text>
<text x="268.6" y="171.4">LM3900</text>
<text x="270.1" y="169.1">Z1D</text>
<text x="334.6" y="171.4">LM3900</text>
<text x="336.1" y="169.1">Z1C</text>
<text x="38.7" y="178.8">POSITIVE SUPPLY</text>
<text x="45.6" y="176.5">J6</text>
<text x="58.9" y="179.4">100R</text>
<text x="59.3" y="177.1">R34</text>
<text x="69.4" y="177.9">+15V</text>
<text x="74.2" y="182.3">PWR_FLAG</text>
<text x="135.1" y="181">+</text>
<text x="201.2" y="181">+</text>
<text x="267.2" y="181">+</text>
<text x="333.2" y="181">+</text>
<text x="42.6" y="191.5">GROUND</text>
<text x="45.6" y="189.2">J7</text>
<text x="74.2" y="187.5">C9</text>
<text x="74.7" y="189.8">1uF 35V</text>
<text x="129" y="188.8">R5</text>
<text x="129.4" y="191.1">22M 1%</text>
<text x="195.1" y="188.8">R10</text>
<text x="195.4" y="191.1">22M 1%</text>
<text x="261.1" y="188.8">R15</text>
<text x="261.4" y="191.1">22M 1%</text>
<text x="327.2" y="188.8">R20</text>
<text x="327.5" y="191.1">22M 1%</text>
<text x="74.2" y="195">PWR_FLAG</text>
<text x="69.3" y="199.4">GND</text>
<text x="134.1" y="207.5">GND</text>
<text x="50.4" y="211">+15V</text>
<text x="65.2" y="210.8">GND</text>
<text x="125" y="212.8">100k</text>
<text x="125.3" y="210.5">RV1</text>
<text x="52.7" y="220.8" transform="rotate(-90 52.7 220.8)">V+</text>
<text x="53.8" y="221.8">Z2C</text>
<text x="67.9" y="221.2" transform="rotate(-90 67.9 221.2)">V+</text>
<text x="69" y="221.8">Z1E</text>
<text x="54.1" y="224.1">LM1458</text>
<text x="69.3" y="224.1">LM3900</text>
</g>
<g font-size="1.4" fill="#0000c2">
<text x="218.4" y="94.7">apparently this caps was added</text>
<text x="218.4" y="96.3">in the 4072 from the 4072 edit</text>
</g>
</svg>
